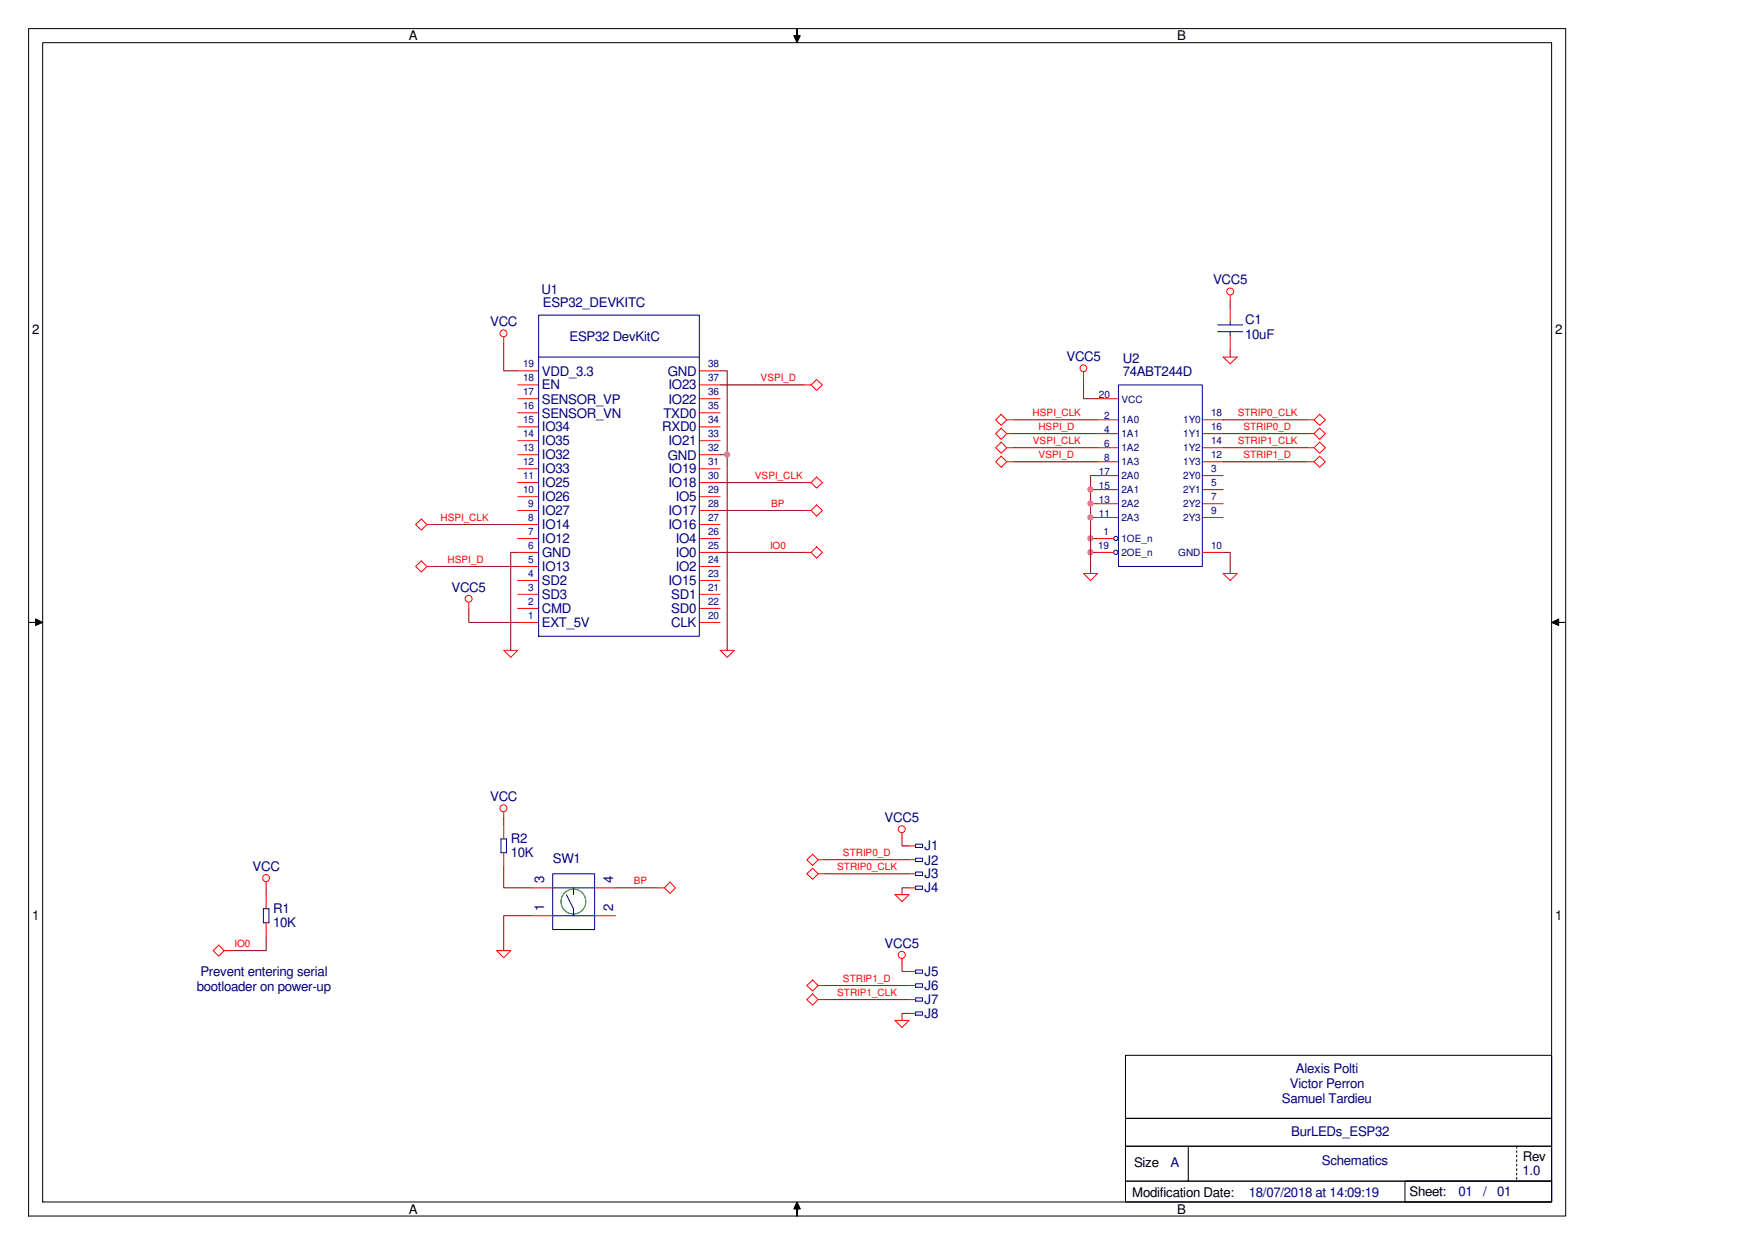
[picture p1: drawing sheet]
<svg xmlns="http://www.w3.org/2000/svg" width="297mm" height="210mm" viewBox="0 0 297 210" stroke-linecap="round" stroke-linejoin="round" font-family="sans-serif">
<path d="M121.4 62.5h1.2v47.1M121.4 76.7h1.2M182.7 63.7v3.5h2.3M121.4 93.1h14.1M44.9 157.9v2.4h-5.9M44.9 149.7v1.1" fill="none" stroke="#7f0000" stroke-width=".17"/>
<circle cx="122.6" cy="76.6" r=".44" fill="#f0f"/>
<circle cx="122.6" cy="76.6" r=".44" fill="none" stroke="#f0f" stroke-width=".17"/>
<g fill="none" stroke="#7f0000" stroke-width=".17">
<path d="M84.9 57.8v4.7h2.4M207.4 50.8v1.1M207.4 59v1.2M121.4 64.9h14.1M73.1 88.4h14.2M73.1 95.5h14.2M87.3 93.1h-1.2v16.5M121.4 81.4h14.1M121.4 86.1h14.1M183.9 90.8h1.1M206.2 93.1h1.2v3.6M79 102.6v2.3h8.3"/>
<path d="M84.9 137.9v1.2M84.9 146.1v3.6h4.7M89.6 154.4h-4.7v5.9M103.8 149.7h7"/>
</g>
<circle cx="183.8" cy="90.8" r=".45" fill="#f0f"/>
<circle cx="183.8" cy="90.8" r=".45" fill="none" stroke="#f0f" stroke-width=".17"/>
<path d="M183.9 93.1h1.1" fill="none" stroke="#7f0000" stroke-width=".17"/>
<circle cx="183.8" cy="93.1" r=".45" fill="#f0f"/>
<circle cx="183.8" cy="93.1" r=".45" fill="none" stroke="#f0f" stroke-width=".17"/>
<g fill="none" stroke="#7f0000" stroke-width=".17">
<path d="M170.9 70.8h14.1M170.9 73.1h14.1M170.9 75.5h14.1M170.9 77.9h14.1M206.2 70.8h14.1M206.2 73.1h14.1M206.2 75.5h14.1M206.2 77.9h14.1M183.9 87.2h1.1M185 80.2h-1.1v16.5M139.1 144.9h14.1M139.1 147.3h14.1"/>
<path d="M152.1 141.4v1.2h1.1M153.2 149.7h-1.1v1.1M139.1 166.2h14.1M139.1 168.5h14.1M152.1 162.6v1.2h1.1M153.2 170.9h-1.1v1.1"/>
</g>
<circle cx="183.8" cy="87.2" r=".45" fill="#f0f"/>
<circle cx="183.8" cy="87.2" r=".45" fill="none" stroke="#f0f" stroke-width=".17"/>
<path d="M183.9 84.9h1.1" fill="none" stroke="#7f0000" stroke-width=".17"/>
<circle cx="183.8" cy="84.9" r=".45" fill="#f0f"/>
<circle cx="183.8" cy="84.9" r=".45" fill="none" stroke="#f0f" stroke-width=".17"/>
<path d="M183.9 82.5h1.1" fill="none" stroke="#7f0000" stroke-width=".17"/>
<circle cx="183.8" cy="82.5" r=".45" fill="#f0f"/>
<circle cx="183.8" cy="82.5" r=".45" fill="none" stroke="#f0f" stroke-width=".17"/>
<g fill="none" stroke="#f00" stroke-width=".17">
<path d="M84.9 56.9v.9M207.4 49.8v1M207.4 51.9v2.4M207.4 56.6v2.4M87.3 64.9h3.5M87.3 67.2h3.5M87.3 62.5h3.5M87.3 69.6h3.5M87.3 72h3.5M87.3 74.3h3.5M87.3 76.7h3.5M87.3 79h3.5"/>
<path d="M117.9 64.9h3.5M117.9 67.2h3.5M117.9 62.5h3.5M117.9 69.6h3.5M117.9 72h3.5M117.9 74.3h3.5M117.9 76.7h3.5M117.9 79h3.5M135.5 64.9h1.2M136.7 64.9l1-.9 .9 .9-.9 .9zM168.8 69.8l.9 1-.9 .9-1-.9zM168.8 72.2l.9 .9-.9 1-1-1z"/>
<path d="M168.8 74.5l.9 1-.9 .9-1-.9zM168.8 76.9l.9 1-.9 .9-1-.9zM169.7 70.8h1.2M169.7 73.1h1.2M169.7 75.5h1.2M169.7 77.9h1.2M182.7 62.7v1M185 70.8h3.5M185 73.1h3.5M185 75.5h3.5M185 77.9h3.5M185 67.2h3.5"/>
<path d="M202.7 70.8h3.5M202.7 73.1h3.5M202.7 75.5h3.5M202.7 77.9h3.5M206.2 60.2h2.4l-1.2 1.1zM220.3 70.8h1.2M220.3 73.1h1.2M220.3 75.5h1.2M220.3 77.9h1.2M221.5 70.8l1-1 .9 1-.9 .9zM221.5 73.1l1-.9 .9 .9-.9 1zM221.5 75.5l1-1 .9 1-.9 .9z"/>
<path d="M221.5 77.9l1-1 .9 1-.9 .9zM70.1 88.4l.9-.9 1 .9-1 1zM70.1 95.5l.9-.9 1 .9-1 .9zM72 88.4h1.1M72 95.5h1.1M87.3 93.1h3.5M87.3 81.4h3.5M87.3 88.4h3.5M87.3 95.5h3.5M87.3 86.1h3.5M87.3 90.8h3.5M87.3 83.7h3.5"/>
<path d="M87.3 97.9h3.5M117.9 93.1h3.5M117.9 81.4h3.5M117.9 88.4h3.5M117.9 95.5h3.5M117.9 86.1h3.5M117.9 90.8h3.5M117.9 83.7h3.5M117.9 97.9h3.5M135.5 93.1h1.2M135.5 81.4h1.2M135.5 86.1h1.2"/>
<path d="M136.7 93.1l1-.9 .9 .9-.9 1zM136.7 81.4l1-1 .9 1-.9 .9zM136.7 86.1l1-1 .9 1-.9 .9zM182.7 96.7h2.3l-1.1 1.2zM185 93.1h2.7M185 80.2h3.5M185 82.5h3.5M185 84.9h3.5M185 87.2h3.5M185 90.8h2.7M202.7 93.1h3.5M202.7 80.2h3.5"/>
<path d="M202.7 82.5h3.5M202.7 84.9h3.5M202.7 87.2h3.5M206.2 96.7h2.4l-1.2 1.2zM79 101.6v1M84.9 109.6h2.4l-1.2 1.2zM87.3 100.2h3.5M87.3 102.6h3.5M87.3 104.9h3.5M117.9 100.2h3.5M117.9 102.6h3.5M117.9 104.9h3.5"/>
<path d="M121.4 109.6h2.4l-1.2 1.2zM84.9 136.9v1M84.9 139.1v2.3M36.9 159.3l.9 1-.9 .9-1-.9zM44.9 148.7v1M44.9 150.8v2.4M44.9 155.6v2.3M84.9 143.8v2.3M89.6 154.4h3.6M89.6 149.7h3.6M100.2 154.4h3.6M100.2 149.7h3.6"/>
<path d="M110.8 149.7h1.2M112.9 148.7l1 1-1 .9-.9-.9zM136 144.9l1-.9 .9 .9-.9 1zM136 147.3l1-.9 .9 .9-.9 1zM137.9 144.9h1.2M137.9 147.3h1.2M150.9 150.8h2.3l-1.1 1.2zM152.1 140.4v1M153.2 149.7h1.1M153.2 142.6h1.1M153.2 144.9h1.1M153.2 147.3h1.1"/>
<path d="M37.8 160.3h1.2M83.7 160.3h2.4l-1.2 1.2zM136 166.2l1-1 .9 1-.9 .9zM137 167.6l.9 .9-.9 1-1-1zM137.9 166.2h1.2M137.9 168.5h1.2M150.9 172h2.3l-1.1 1.2zM152.1 161.6v1M153.2 163.8h1.1M153.2 166.2h1.1M153.2 168.5h1.1M153.2 170.9h1.1"/>
<circle cx="84.9" cy="56.2" r=".58"/>
<circle cx="207.4" cy="49.1" r=".59"/>
<circle cx="182.6" cy="62.1" r=".57"/>
<circle cx="79" cy="101" r=".58"/>
<circle cx="84.9" cy="136.3" r=".59"/>
<circle cx="152" cy="139.8" r=".58"/>
<circle cx="44.8" cy="148" r=".59"/>
<circle cx="152" cy="161" r=".6"/>
</g>
<g fill="none" stroke="#00007f" stroke-width=".17">
<path d="M90.8 53.1h27.1v54.2h-27.1zM205.3 54.8h4.2M205.3 55.9h4.2M207.4 54.3v.5M207.4 55.9v.7M90.8 60.2h27.1M188.5 64.9h14.2v30.6h-14.2zM44.4 153.2h.9v2.4h-.9zM84.5 141.4h.9v2.4h-.9zM93.2 147.3h7v9.4h-7zM93.2 154.4h7M93.2 149.7h7"/>
<path d="M95.5 150.9l1.2 2.3M96.7 149.7v1.1M96.7 153.2v1.2M154.3 142.3h1.2v.6h-1.2zM154.3 144.7h1.2v.5h-1.2zM154.3 147h1.2v.6h-1.2zM154.3 149.4h1.2v.5h-1.2zM154.3 163.5h1.2v.6h-1.2zM154.3 165.9h1.2v.6h-1.2zM154.3 168.2h1.2v.6h-1.2zM154.3 170.6h1.2v.6h-1.2z"/>
<circle cx="188.1" cy="90.8" r=".36"/>
<circle cx="188.1" cy="93.1" r=".36"/>
</g>
<circle cx="96.7" cy="152" r="2.1" fill="none" stroke="#007f00" stroke-width=".17"/>
<g fill="#000">
<path d="M134.4 4.8v1.2h.5l-.5 1.2-.6-1.2h.6z" fill-rule="evenodd"/>
<path d="M4.8 104.9h1.2v-.5l1.2 .5-1.2 .6v-.6z" fill-rule="evenodd"/>
<path d="M261.6 104.9l1.2-.5v.5h1.1h-1.1v.6z" fill-rule="evenodd"/>
<path d="M134.4 202.6l.5 1.2h-.5v1.2v-1.2h-.6z" fill-rule="evenodd"/>
</g>
<g fill="none" stroke="#000" stroke-width=".17">
<path d="M4.8 4.8h259.1v200.2h-259.1zM7.2 7.2h254.4v195.4h-254.4zM134.4 4.8v1.2h.5l-.5 1.2-.6-1.2h.6zM4.8 104.9h1.2v-.5l1.2 .5-1.2 .6v-.6zM261.6 104.9l1.2-.5v.5h1.1h-1.1v.6zM189.7 177.9h71.9v10.7h-71.9zM189.7 199.1h71.9v3.5h-71.9zM189.7 188.6h71.9v4.7h-71.9zM189.7 193.3h71.9v5.8h-71.9zM200.3 193.3v5.8M236.9 199.1h24.7v3.5h-24.7zM255.7 193.3v.3"/>
<path d="M255.7 194v.3M255.7 194.7v.4M255.7 195.5v.3M255.7 196.3v.3M255.7 197v.4M255.7 197.8v.3M255.7 198.5v.3M134.4 202.6l.5 1.2h-.5v1.2v-1.2h-.6z"/>
</g>
<g font-size="2.2">
<text x="68.9" y="6.8">A</text>
<text x="198.5" y="6.8">B</text>
<text x="5.4" y="56.3">2</text>
<text x="262.2" y="56.3">2</text>
<text x="5.4" y="155.2">1</text>
<text x="262.2" y="155.2">1</text>
<text x="191.2" y="196.8">Size</text>
<text x="256.7" y="195.8">Rev</text>
<text x="190.9" y="201.8">Modification Date:</text>
<text x="237.6" y="201.7">Sheet:</text>
<text x="68.9" y="204.6">A</text>
<text x="198.5" y="204.6">B</text>
</g>
<g font-size="2.2" fill="#00007f">
<text x="204.5" y="47.9">VCC5</text>
<text x="91.3" y="49.5">U1</text>
<text x="91.5" y="51.7">ESP32_DEVKITC</text>
<text x="82.6" y="55">VCC</text>
<text x="96" y="57.4">ESP32 DevKitC</text>
<text x="209.9" y="54.7">C1</text>
<text x="209.9" y="57.2">10uF</text>
<text x="91.4" y="65.7">EN</text>
<text x="91.4" y="63.3">VDD_3.3</text>
<text x="112.6" y="63.4">GND</text>
<text x="112.7" y="65.7">IO23</text>
<text x="179.8" y="60.9">VCC5</text>
<text x="189.3" y="61.3">U2</text>
<text x="189.3" y="63.5">74ABT244D</text>
<text x="91.4" y="70.4">SENSOR_VN</text>
<text x="91.4" y="68">SENSOR_VP</text>
<text x="111.8" y="70.4">TXD0</text>
<text x="112.7" y="68">IO22</text>
<text x="91.4" y="77.5">IO32</text>
<text x="91.4" y="75.1">IO35</text>
<text x="91.4" y="72.7">IO34</text>
<text x="111.6" y="72.7">RXD0</text>
<text x="112.6" y="77.5">GND</text>
<text x="112.7" y="75.1">IO21</text>
<text x="91.4" y="82.2">IO25</text>
<text x="91.4" y="79.8">IO33</text>
<text x="112.7" y="82.2">IO18</text>
<text x="112.7" y="79.8">IO19</text>
<text x="91.4" y="89.2">IO14</text>
<text x="91.4" y="86.9">IO27</text>
<text x="91.4" y="84.5">IO26</text>
<text x="112.7" y="89.2">IO16</text>
<text x="112.7" y="86.9">IO17</text>
<text x="113.9" y="84.5">IO5</text>
<text x="91.4" y="91.6">IO12</text>
<text x="91.4" y="94">GND</text>
<text x="113.9" y="93.9">IO0</text>
<text x="113.9" y="91.6">IO4</text>
<text x="76.1" y="99.7">VCC5</text>
<text x="91.4" y="101">SD3</text>
<text x="91.4" y="98.6">SD2</text>
<text x="91.4" y="96.3">IO13</text>
<text x="112.7" y="98.6">IO15</text>
<text x="113.2" y="101">SD1</text>
<text x="113.9" y="96.3">IO2</text>
<text x="91.4" y="105.7">EXT_5V</text>
<text x="91.4" y="103.3">CMD</text>
<text x="113.2" y="105.7">CLK</text>
<text x="113.2" y="103.3">SD0</text>
<text x="82.6" y="135">VCC</text>
<text x="86.1" y="142.2">R2</text>
<text x="149.1" y="138.6">VCC5</text>
<text x="155.9" y="143.4">J1</text>
<text x="42.6" y="146.8">VCC</text>
<text x="86.1" y="144.6">10K</text>
<text x="91.7" y="148.9" transform="rotate(-90 91.7 148.9)">3</text>
<text x="93.2" y="145.5">SW1</text>
<text x="103.4" y="148.9" transform="rotate(-90 103.4 148.9)">4</text>
<text x="155.9" y="145.8">J2</text>
<text x="155.9" y="148.1">J3</text>
<text x="46.1" y="154">R1</text>
<text x="91.7" y="153.7" transform="rotate(-90 91.7 153.7)">1</text>
<text x="103.4" y="153.7" transform="rotate(-90 103.4 153.7)">2</text>
<text x="155.9" y="150.5">J4</text>
<text x="46.1" y="156.3">10K</text>
<text x="149.1" y="159.8">VCC5</text>
<text x="33.2" y="167">bootloader on power-up</text>
<text x="33.8" y="164.5">Prevent entering serial</text>
<text x="155.9" y="164.6">J5</text>
<text x="155.9" y="167">J6</text>
<text x="155.9" y="169.3">J7</text>
<text x="155.9" y="171.7">J8</text>
<text x="216.1" y="185.9">Samuel Tardieu</text>
<text x="217.5" y="183.4">Victor Perron</text>
<text x="218.5" y="180.9">Alexis Polti</text>
<text x="217.7" y="191.6">BurLEDs_ESP32</text>
<text x="197.3" y="196.8">A</text>
<text x="222.8" y="196.5">Schematics</text>
<text x="210.5" y="201.8">18/07/2018 at 14:09:19</text>
<text x="245.9" y="201.7">01</text>
<text x="250" y="201.7">/</text>
<text x="252.4" y="201.7">01</text>
<text x="256.7" y="198.2">1.0</text>
</g>
<g font-size="1.7" fill="#00007f">
<text x="88.2" y="64.3">18</text>
<text x="88.2" y="61.9">19</text>
<text x="119.4" y="64.3">37</text>
<text x="119.4" y="61.9">38</text>
<text x="88.2" y="71.3">15</text>
<text x="88.2" y="69">16</text>
<text x="88.2" y="66.6">17</text>
<text x="119.4" y="66.6">36</text>
<text x="119.4" y="71.3">34</text>
<text x="119.4" y="69">35</text>
<text x="185.2" y="67.1">20</text>
<text x="186.1" y="70.6">2</text>
<text x="189.1" y="67.9">VCC</text>
<text x="189.1" y="71.4">1A0</text>
<text x="199.5" y="71.4">1Y0</text>
<text x="204.2" y="70.1">18</text>
<text x="88.2" y="76">13</text>
<text x="88.2" y="73.7">14</text>
<text x="119.4" y="73.7">33</text>
<text x="119.4" y="76">32</text>
<text x="186.1" y="73">4</text>
<text x="186.1" y="75.4">6</text>
<text x="186.1" y="77.7">8</text>
<text x="189.1" y="76.1">1A2</text>
<text x="189.1" y="73.7">1A1</text>
<text x="199.5" y="76.1">1Y2</text>
<text x="199.5" y="73.7">1Y1</text>
<text x="204.2" y="72.5">16</text>
<text x="204.2" y="74.8">14</text>
<text x="204.2" y="77.2">12</text>
<text x="88.2" y="80.8">11</text>
<text x="88.2" y="83.1">10</text>
<text x="88.2" y="78.4">12</text>
<text x="119.4" y="83.1">29</text>
<text x="119.4" y="80.8">30</text>
<text x="119.4" y="78.4">31</text>
<text x="185.2" y="80.1">17</text>
<text x="185.2" y="82.4">15</text>
<text x="189.1" y="83.1">2A1</text>
<text x="189.1" y="80.8">2A0</text>
<text x="189.1" y="78.4">1A3</text>
<text x="199.5" y="83.1">2Y1</text>
<text x="199.5" y="80.8">2Y0</text>
<text x="199.5" y="78.4">1Y3</text>
<text x="204.2" y="79.6">3</text>
<text x="204.2" y="81.9">5</text>
<text x="89.1" y="85.5">9</text>
<text x="89.1" y="87.8">8</text>
<text x="119.4" y="87.8">27</text>
<text x="119.4" y="85.5">28</text>
<text x="185.2" y="84.8">13</text>
<text x="185.2" y="87.1">11</text>
<text x="189.1" y="85.5">2A2</text>
<text x="189.1" y="87.9">2A3</text>
<text x="199.5" y="87.9">2Y3</text>
<text x="199.5" y="85.5">2Y2</text>
<text x="204.2" y="84.3">7</text>
<text x="204.2" y="86.7">9</text>
<text x="89.1" y="90.2">7</text>
<text x="89.1" y="94.9">5</text>
<text x="89.1" y="92.5">6</text>
<text x="119.4" y="92.5">25</text>
<text x="119.4" y="94.9">24</text>
<text x="119.4" y="90.2">26</text>
<text x="185.1" y="92.6">19</text>
<text x="186.1" y="90.2">1</text>
<text x="189.1" y="91.4">1OE_n</text>
<text x="189.1" y="93.8">2OE_n</text>
<text x="198.6" y="93.8">GND</text>
<text x="204.2" y="92.5">10</text>
<text x="89.1" y="101.9">2</text>
<text x="89.1" y="97.2">4</text>
<text x="89.1" y="99.6">3</text>
<text x="119.4" y="97.2">23</text>
<text x="119.4" y="101.9">22</text>
<text x="119.4" y="99.6">21</text>
<text x="89.1" y="104.3">1</text>
<text x="119.4" y="104.3">20</text>
</g>
<g font-size="1.7" fill="#f00">
<text x="128.2" y="64.3">VSPI_D</text>
<text x="174.1" y="70.1">HSPI_CLK</text>
<text x="208.7" y="70.1">STRIP0_CLK</text>
<text x="174.1" y="74.8">VSPI_CLK</text>
<text x="175" y="72.5">HSPI_D</text>
<text x="175.1" y="77.2">VSPI_D</text>
<text x="208.7" y="74.8">STRIP1_CLK</text>
<text x="209.6" y="72.5">STRIP0_D</text>
<text x="209.6" y="77.2">STRIP1_D</text>
<text x="127.3" y="80.8">VSPI_CLK</text>
<text x="74.2" y="87.8">HSPI_CLK</text>
<text x="130" y="85.5">BP</text>
<text x="75.4" y="94.9">HSPI_D</text>
<text x="129.8" y="92.5">IO0</text>
<text x="106.8" y="149.1">BP</text>
<text x="141.1" y="146.7">STRIP0_CLK</text>
<text x="142.1" y="144.4">STRIP0_D</text>
<text x="39.5" y="159.6">IO0</text>
<text x="141.1" y="167.9">STRIP1_CLK</text>
<text x="142.1" y="165.5">STRIP1_D</text>
</g>
</svg>
